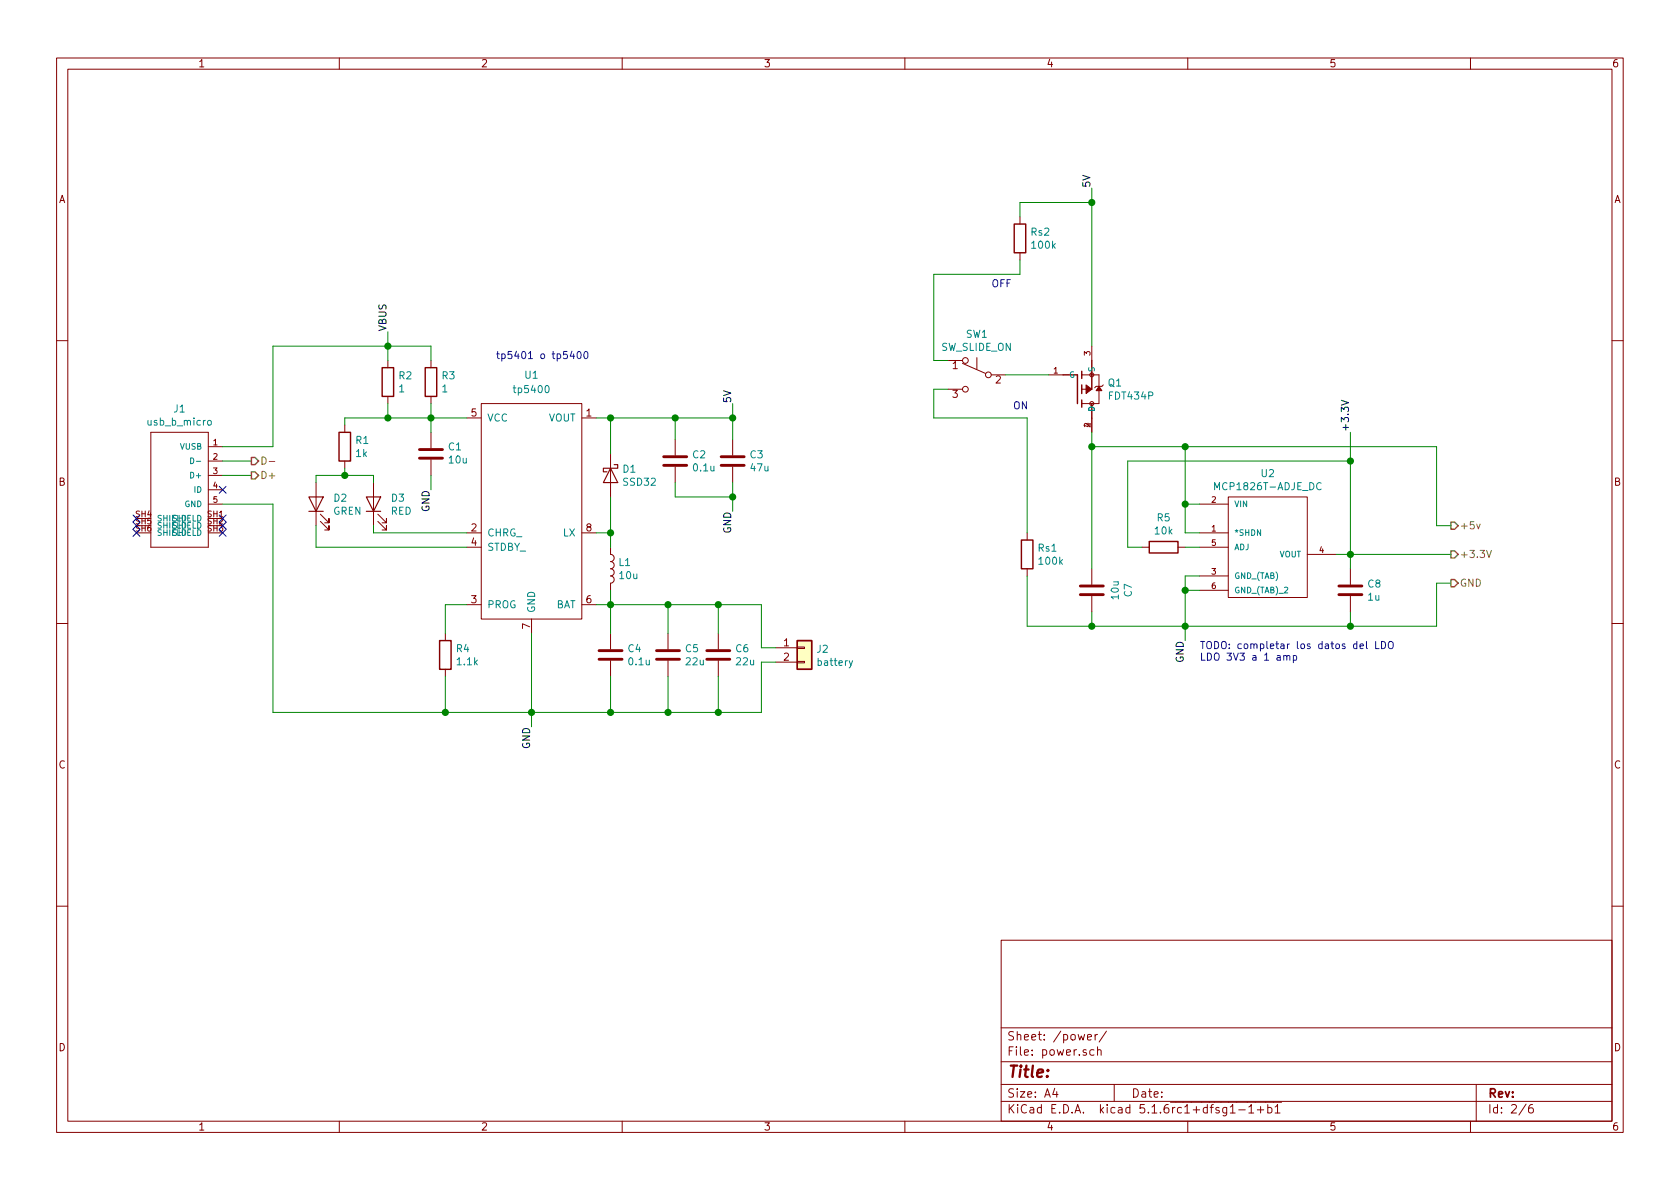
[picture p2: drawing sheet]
<svg xmlns="http://www.w3.org/2000/svg" width="297mm" height="210mm" viewBox="0 0 297 210" stroke-linecap="round" stroke-linejoin="round" font-family="sans-serif">
<g fill="none" stroke="#840000" stroke-width=".18">
<path d="M10 10.3h277v189.9h-277zM12 12.2h273v186.1h-273zM60 10.3v1.9M110 10.3v1.9M160 10.3v1.9M210 10.3v1.9M260 10.3v1.9M180.3 38.3v1.3M180.3 44.7v1.3M10 60.2h2M26.7 76.4h10.1v20.4h-10.1zM36.8 79h2.6"/>
<path d="M61 75.2v1.2M68.6 63.7v1.3M68.6 70.1v1.3M76.2 63.7v1.3M76.2 70.1v1.3M76.2 76.4v2.8M82.5 73.9h2.6M85.1 71.4h17.8v38.1h-17.8zM102.9 73.9h2.5M119.4 77.7v2.8M129.5 77.7v2.8M167.6 68.8h2.6"/>
<path d="M167.6 63.7h2.6M170.2 64.3l4 1.7M172.7 63.2v2.1M175.3 66.3h2.5M185.4 66.3h2.6M191.3 68.8h1.7M191.3 66.3h3v5.1h-3M193 61.2v2.5M193 73.9v2.5M195.1 68.1l-.3 .2h-1l-.3 .3M285 60.2h2M24.1 94.2h2.6"/>
<path d="M24.1 91.7h2.6M24.1 93h2.6M36.8 94.2h2.6M36.8 89.1h2.6M36.8 81.5h2.6M36.8 84.1h2.6M36.8 86.6h2.6M36.8 91.7h2.6M36.8 93h2.6M55.9 85.3v7.7M56.6 92.2l1.6 1.5v-.7v.7h-.8M56.6 90.9l1.6 1.6v-.8v.8h-.8"/>
<path d="M61 81.5v1.3M66 85.3v7.7M66.8 92.2l1.5 1.5v-.7v.7h-.7M66.8 90.9l1.5 1.6v-.8v.8h-.7M76.2 81.3v2.8M82.5 96.8h2.6M82.5 94.2h2.6M102.9 94.2h2.5M107.9 96.8v1.2a.63 .63 0 0 1 .7 .7 .63 .63 0 0 1-.7 .6 .63 .63 0 0 1 .7 .6 .63 .63 0 0 1-.7 .7 .63 .63 0 0 1 .7 .6 .63 .63 0 0 1-.7 .6 .63 .63 0 0 1 .7 .7 .63 .63 0 0 1-.7 .6v1.3M107.9 80.3v7.6M119.4 82.5v2.8M129.5 82.5v2.8"/>
<path d="M181.6 94.2v1.3M201.9 96.8h1.3M208.3 96.8h1.2M212.1 96.8h5.1M212.1 94.2h5.1M212.1 89.1h5.1M217.2 87.9h13.9v17.8h-13.9zM231.1 98h5.1M10 110.3h2M78.7 112v1.3M78.7 118.4v1.2M82.5 106.9h2.6"/>
<path d="M94 109.5v2.5M102.9 106.9h2.5M107.9 112v2.8M107.9 116.8v2.8M118.1 112v2.8M118.1 116.8v2.8M127 112v2.8M127 116.8v2.8M137.2 114.5h3.8M137.2 117.1h3.8M141 117h1.2v.2h-1.2zM141 114.4h1.2v.3h-1.2z"/>
<path d="M181.6 100.6v1.2M193 100.6v2.8M193 105.4v2.8M212.1 101.8h5.1M212.1 104.4h5.1M238.8 100.6v2.8M238.8 105.4v2.8M285 110.3h2M10 160.2h2M177 166.3h108v32h-108zM285 160.2h2M60 198.3v1.9"/>
<path d="M110 198.3v1.9M160 198.3v1.9M177 194.8h108M177 191.8h108M177 187.8h108M177 181.8h108M186.5 192.5l-.4 1h1M186.8 193v1M192.3 183.4l.7-.1-.1-.3-.4-.1-.2 .2v.7h.6M193.4 185.7l-.4-.1-.3 .3 .1 .6 .2 .1 .4-.1M193.6 182.9v1M194.1 185.7l.2-.1 .3 .1 .1 .9"/>
<path d="M194.1 182.9l-.5 .3M194.1 185.1v1.5M195.6 182.3l-1.3 2M197 191.8v3M210 198.3v1.9M215.9 194.9h10.7M216.9 195.8v1.2l-.3 .3h-.3M216.9 195.9l-.4-.1-.3 .3 .1 .6h.6M217.5 195.8l.5-.5v1.5M217.5 196.8h.9M219 196.3h1.2M220.8 195.8l.4-.5v1.5"/>
<path d="M220.8 196.8h.9M222.3 196.3h1.1M222.9 195.7v1.1M224.2 195.9l.4-.1 .3 .3-.1 .6-.2 .1-.4-.1M224.2 195.3v1.5M225.5 195.8l.4-.5v1.5M225.5 196.8h.8M260 198.3v1.9M261 191.8v6.5M269.8 195.2l-1.2 2M271 195.3a.62 .62 0 0 0-.7 .7v.7l.3 .1 .4-.1 .1-.5-.1-.2-.4-.1-.3 .3"/>
<circle cx="170.7" cy="63.7" r=".51"/>
<circle cx="170.7" cy="68.8" r=".51"/>
<circle cx="174.8" cy="66.3" r=".51"/>
<circle cx="193" cy="71.4" r=".36"/>
<circle cx="193" cy="66.3" r=".36"/>
</g>
<g fill="none" stroke="#840000" stroke-width=".51">
<path d="M74.2 79.5h4M74.2 81h4M117.3 82.3h4.1M117.3 80.8h4.1M127.5 82.3h4.1M127.5 80.8h4.1M105.9 116.6h4.1M105.9 115.1h4.1M116.1 116.6h4M116.1 115.1h4M125 116.6h4M125 115.1h4"/>
<path d="M191 105.2h4.1M191 103.6h4.1M236.7 105.2h4.1M236.7 103.6h4.1"/>
</g>
<g fill="none" stroke="#840000" stroke-width=".25">
<path d="M179.3 39.6h2.1v5.1h-2.1zM59.9 76.4h2.1v5.1h-2.1zM67.6 65h2v5.1h-2zM75.2 65h2v5.1h-2zM188 66.3h2.5v5.1M191.3 65.7v1.2M191.3 68.1v1.5M191.3 70.7v1.3M193 63.7v5.1M193 71.4v2.5M180.6 95.5h2v5.1h-2zM203.2 95.8h5.1v2h-5.1z"/>
<path d="M77.7 113.3h2.1v5.1h-2.1zM141 113.3h2.5v5.1h-2.5z"/>
</g>
<path d="M54.6 87.9h2.5l-1.2 2.5zM54.6 90.4h2.5M64.8 87.9h2.5l-1.3 2.5zM64.8 90.4h2.5M107.9 82.8l1.3 2.5h-2.5zM108.6 82.2h.6v.6h-2.5v.6h.6" fill="none" stroke="#840000" stroke-width=".2"/>
<g fill="#840000" stroke="#840000" stroke-width=".18">
<path d="M192 68.1l1 .7-1 .8z"/>
<path d="M194.3 68.3l.5 .8h-1z"/>
</g>
<path d="M141 113.3h2.5v5.1h-2.5z" fill="#ffffc2" stroke="#ffffc2" stroke-width=".18"/>
<path d="M36.8 74.5l.1-.2 .4 .2 .1 .4-.2 .2-.3 .1-.1-.1zM33.7 81a.51 .51 0 0 1 .6 .5 .51 .51 0 0 1-.6 .5zM34.7 81.6h.8M214.8 86.6v-1.3l.4 1 .4-1v1.3M233.6 85.5a.6 .6 0 0 0-.9 .4 .6 .6 0 0 0 .6 .7l.3-.1M150.7 116.8l-.4 1.2-.2 .1" fill="none" stroke="#008484" stroke-width=".18"/>
<g fill="none" stroke="#008400" stroke-width=".18">
<path d="M193 33.3v27.9M193 35.8h-12.7v2.5M68.6 58.7v5M180.3 46v2.5h-15.2v15.2h2.5M68.6 71.4v2.5M76.2 63.7v-2.5h-27.9v17.8h-8.9M76.2 71.4v5M82.5 73.9h-21.5v1.3M105.4 73.9h24.1M107.9 73.9v6.4M119.4 73.9v3.8M129.5 71.4v6.3"/>
<path d="M167.6 68.8h-2.5v5.1h16.5v20.3M177.8 66.3h7.6M193 76.4v24.2M193 79h61v14h2.5M209.5 79v15.2h2.6M238.8 76.4v24.2M39.4 89.1h8.9v36.9h86.3v-8.9h2.6M39.4 81.5h5M39.4 84.1h5M55.9 93v3.8h26.6M55.9 85.3v-1.2h10.1v1.2M61 82.8v1.3"/>
<path d="M66 93v1.2h16.5M76.2 84.1v2.5M105.4 94.2h2.5M107.9 87.9v8.9M119.4 85.3v2.6h10.1M129.5 85.3v5.1M209.5 89.1h2.6M209.5 96.8h2.6M236.2 98h20.3M238.8 81.5h-39.4v15.3h2.5M78.7 119.6v6.4M82.5 106.9h-3.8v5.1"/>
<path d="M94 112v16.5M105.4 106.9h29.2v7.6h2.6M107.9 104.4v7.6M107.9 119.6v6.4M118.1 106.9v5.1M118.1 119.6v6.4M127 106.9v5.1M127 119.6v6.4M181.6 101.8v8.9h72.4v-7.6h2.5M193 108.2v2.5M209.5 104.4h2.6M212.1 101.8h-2.6v11.5"/>
<path d="M238.8 108.2v2.5"/>
</g>
<path d="M44.4 80.9h.7l.6 .6-.6 .7h-.7zM44.4 83.4h.7l.6 .7-.6 .6h-.7zM256.5 92.3h.7l.6 .7-.6 .6h-.7zM256.5 97.4h.7l.6 .6-.6 .7h-.7zM256.5 102.5h.7l.6 .6-.6 .7h-.7z" fill="none" stroke="#848400" stroke-width=".25"/>
<path d="M46.3 80.8a.64 .64 0 0 1 .8 .7 .64 .64 0 0 1-.8 .6zM47.6 81.6h1M261.1 92.7l.3 .8 .3-.8M262.8 97.3l.5 1.3 .4-1.3" fill="none" stroke="#848400" stroke-width=".18"/>
<path d="M237.2 70.8l1.2 .4-1.2 .4" fill="none" stroke="#000" stroke-width=".18"/>
<g fill="none" stroke="#0000c2" stroke-width=".18">
<path d="M101.1 62.1l-.3 .9h.8M101.4 62.6v.8M102.2 62.3l.1-.2a.69 .69 0 0 1 .5 .7 .69 .69 0 0 1-.5 .6l-.2-.2-.1-.3zM103.4 62.3l.1-.2a.67 .67 0 0 1 .5 .7 .67 .67 0 0 1-.5 .6l-.3-.5zM227 116l.2-.1 .3 .1v.8M227 115.9v.9M227.5 116.1l.2-.2 .3 .1 .1 .8M228.7 116l.3-.1 .3 .2-.1 .6h-.5M228.7 115.9v1.3M240.5 114.3l.6-.1-.1-.3h-.4l-.1 .1v.6h.5M241.6 113.4v1.1l.2 .2M243.2 113.4v1.3h.6"/>
<path d="M244.3 113.4a.64 .64 0 0 1 .7 .7 .64 .64 0 0 1-.7 .6zM245.5 113.6l.3-.2a.45 .45 0 0 1 .5 .5v.4l-.1 .3h-.5a.92 .92 0 0 1-.2-1z"/>
</g>
<g fill="#008400" stroke="#008400" stroke-width=".25">
<circle cx="68.6" cy="61.2" r=".51"/>
<circle cx="68.6" cy="73.9" r=".51"/>
<circle cx="108" cy="94.2" r=".51"/>
<circle cx="76.2" cy="73.9" r=".51"/>
<circle cx="78.7" cy="126" r=".51"/>
<circle cx="119.4" cy="73.9" r=".51"/>
<circle cx="61" cy="84.1" r=".51"/>
<circle cx="108" cy="106.9" r=".51"/>
<circle cx="127" cy="126" r=".51"/>
<circle cx="118.1" cy="126" r=".51"/>
<circle cx="238.8" cy="81.5" r=".51"/>
<circle cx="209.6" cy="110.7" r=".51"/>
<circle cx="108" cy="126" r=".51"/>
<circle cx="129.5" cy="73.9" r=".51"/>
<circle cx="238.8" cy="110.7" r=".51"/>
<circle cx="209.6" cy="89.1" r=".51"/>
<circle cx="209.6" cy="79" r=".51"/>
<circle cx="209.6" cy="104.4" r=".51"/>
<circle cx="193" cy="35.8" r=".51"/>
<circle cx="238.8" cy="98" r=".51"/>
<circle cx="193" cy="110.7" r=".51"/>
<circle cx="118.1" cy="106.9" r=".51"/>
<circle cx="108" cy="73.9" r=".51"/>
<circle cx="193" cy="79" r=".51"/>
<circle cx="129.5" cy="87.9" r=".51"/>
<circle cx="127" cy="106.9" r=".51"/>
<circle cx="94" cy="126" r=".51"/>
</g>
<g fill="none" stroke="#000084" stroke-width=".18">
<path d="M23.5 93.6l1.2 1.2M23.5 92.3l1.2 1.3M23.5 91.1l1.2 1.2M24.7 93.6l-1.2 1.2M24.7 92.3l-1.2 1.3M24.7 91.1l-1.2 1.2M38.8 93.6l1.2 1.2M38.8 92.3l1.2 1.3M38.8 91.1l1.2 1.2M38.8 86l1.2 1.2M40 93.6l-1.2 1.2M40 92.3l-1.2 1.3"/>
<path d="M40 91.1l-1.2 1.2M40 86l-1.2 1.2"/>
</g>
<text font-size="2.8" fill="#840000" x="178" y="190.5">Title:</text>
<g font-size="2.1" fill="#840000">
<text x="178" y="184">Sheet: /power/</text>
<text x="178" y="186.7">File: power.sch</text>
<text x="178" y="196.9">KiCad E.D.A. kicad 5.1.6rc1+dfsg1-1+b1</text>
<text x="178" y="194.1">Size: A4</text>
<text x="200" y="194.1">Date:</text>
<text x="263" y="194.1">Rev:</text>
<text x="263" y="196.9">Id: 2/6</text>
</g>
<g font-size="1.8" fill="#840000">
<text x="35" y="11.9">1</text>
<text x="85" y="11.9">2</text>
<text x="135" y="11.9">3</text>
<text x="185" y="11.9">4</text>
<text x="235" y="11.9">5</text>
<text x="285" y="11.9">6</text>
<text x="10.4" y="35.9">A</text>
<text x="285.4" y="35.9">A</text>
<text x="168.4" y="65.3">1</text>
<text x="168.4" y="70.4">3</text>
<text x="176" y="67.8">2</text>
<text x="83.3" y="73.7">5</text>
<text x="103.7" y="73.7">1</text>
<text x="10.4" y="85.9">B</text>
<text x="285.4" y="85.9">B</text>
<text x="83.3" y="94">2</text>
<text x="103.7" y="94">8</text>
<text x="83.3" y="96.5">4</text>
<text x="83.3" y="106.7">3</text>
<text x="103.7" y="106.7">6</text>
<text x="93.7" y="111.2" transform="rotate(-90 93.7 111.2)">7</text>
<text x="138.6" y="114.3">1</text>
<text x="138.6" y="116.8">2</text>
<text x="10.4" y="135.9">C</text>
<text x="285.4" y="135.9">C</text>
<text x="10.4" y="185.9">D</text>
<text x="285.4" y="185.9">D</text>
<text x="35" y="199.9">1</text>
<text x="85" y="199.9">2</text>
<text x="135" y="199.9">3</text>
<text x="185" y="199.9">4</text>
<text x="235" y="199.9">5</text>
<text x="285" y="199.9">6</text>
</g>
<g font-size="1.8">
<text x="192.8" y="33.3" transform="rotate(-90 192.8 33.3)">5V</text>
<text x="68.3" y="58.7" transform="rotate(-90 68.3 58.7)">VBUS</text>
<text x="129.3" y="71.4" transform="rotate(-90 129.3 71.4)">5V</text>
<text x="238.5" y="76.4" transform="rotate(-90 238.5 76.4)">+3.3V</text>
<text x="75.9" y="90.5" transform="rotate(-90 75.9 90.5)">GND</text>
<text x="129.3" y="94.4" transform="rotate(-90 129.3 94.4)">GND</text>
<text x="209.3" y="117.2" transform="rotate(-90 209.3 117.2)">GND</text>
<text x="93.7" y="132.5" transform="rotate(-90 93.7 132.5)">GND</text>
</g>
<g font-size="1.8" fill="#008484">
<text x="182.3" y="41.7">Rs2</text>
<text x="182.5" y="44">100k</text>
<text x="170.8" y="59.7">SW1</text>
<text x="166.4" y="62">SW_SLIDE_ON</text>
<text x="70.6" y="67.1">R2</text>
<text x="70.6" y="69.4">1</text>
<text x="78.2" y="67.1">R3</text>
<text x="78.2" y="69.4">1</text>
<text x="91.2" y="69.5">tp5400</text>
<text x="92.9" y="67">U1</text>
<text x="196" y="68.3">Q1</text>
<text x="196.2" y="70.7">FDT434P</text>
<text x="26.3" y="75.3">usb_b_micro</text>
<text x="30.8" y="72.9">J1</text>
<text x="86.1" y="74.5">VCC</text>
<text x="97" y="74.5">VOUT</text>
<text x="62.9" y="78.5">R1</text>
<text x="63" y="80.8">1k</text>
<text x="79.3" y="79.6">C1</text>
<text x="79.5" y="82">10u</text>
<text x="110.2" y="83.6">D1</text>
<text x="122.5" y="81">C2</text>
<text x="122.7" y="83.4">0.1u</text>
<text x="132.7" y="81">C3</text>
<text x="132.8" y="83.4">47u</text>
<text x="59.1" y="88.7">D2</text>
<text x="69.2" y="88.7">D3</text>
<text x="110.3" y="85.9">SSD32</text>
<text x="215.3" y="86.7">MCP1826T-ADJE_DC</text>
<text x="223" y="84.4">U2</text>
<text x="58.9" y="91">GREN</text>
<text x="69.1" y="91">RED</text>
<text x="86.1" y="94.9">CHRG_</text>
<text x="99.6" y="94.9">LX</text>
<text x="204.3" y="94.5">10k</text>
<text x="204.6" y="92.2">R5</text>
<text x="86.1" y="97.4">STDBY_</text>
<text x="109.4" y="100.1">L1</text>
<text x="183.6" y="97.6">Rs1</text>
<text x="183.8" y="99.9">100k</text>
<text x="86.1" y="107.6">PROG</text>
<text x="98.2" y="107.6">BAT</text>
<text x="109.6" y="102.4">10u</text>
<text x="197.8" y="105.9" transform="rotate(-90 197.8 105.9)">10u</text>
<text x="200.1" y="105.5" transform="rotate(-90 200.1 105.5)">C7</text>
<text x="241.9" y="103.9">C8</text>
<text x="241.9" y="106.2">1u</text>
<text x="94.6" y="108.5" transform="rotate(-90 94.6 108.5)">GND</text>
<text x="80.7" y="115.3">R4</text>
<text x="80.9" y="117.6">1.1k</text>
<text x="111.1" y="115.3">C4</text>
<text x="111.3" y="117.6">0.1u</text>
<text x="121.2" y="115.3">C5</text>
<text x="121.4" y="117.6">22u</text>
<text x="130.1" y="115.3">C6</text>
<text x="130.3" y="117.6">22u</text>
<text x="144.5" y="115.4">J2</text>
<text x="144.7" y="117.7">battery</text>
</g>
<g font-size="1.8" fill="#0000c2">
<text x="175.3" y="50.8">OFF</text>
<text x="87.6" y="63.5">tp5401 o tp5400</text>
<text x="179.1" y="72.4">ON</text>
<text x="212.1" y="114.8">TODO: completar los datos del LDO</text>
<text x="212.1" y="116.8">LDO 3V3 a 1 amp</text>
</g>
<g font-size="1.8" fill="#848400">
<text x="46" y="84.7">D+</text>
<text x="258.1" y="93.6">+5v</text>
<text x="258.1" y="98.7">+3.3V</text>
<text x="258.1" y="103.8">GND</text>
</g>
<g font-size="1.4" fill="#840000">
<text x="192.8" y="62.9" transform="rotate(-90 192.8 62.9)">3</text>
<text x="186.3" y="66">1</text>
<text x="192.8" y="75.6" transform="rotate(-90 192.8 75.6)">2</text>
<text x="37.7" y="78.7">1</text>
<text x="37.7" y="81.3">2</text>
<text x="37.7" y="83.8">3</text>
<text x="37.7" y="86.4">4</text>
<text x="37.7" y="88.9">5</text>
<text x="214.2" y="88.9">2</text>
<text x="24" y="91.4">SH4</text>
<text x="24" y="92.7">SH5</text>
<text x="24" y="94">SH6</text>
<text x="36.7" y="91.4">SH1</text>
<text x="36.7" y="92.7">SH2</text>
<text x="36.7" y="94">SH3</text>
<text x="214.2" y="94">1</text>
<text x="214.2" y="101.6">3</text>
<text x="214.2" y="96.5">5</text>
<text x="233.3" y="97.8">4</text>
<text x="214.2" y="104.1">6</text>
</g>
<g font-size="1.4" fill="#008484">
<text x="193.5" y="65.7" transform="rotate(-90 193.5 65.7)">S</text>
<text x="189" y="66.8">G</text>
<text x="193.5" y="72.9" transform="rotate(-90 193.5 72.9)">D</text>
<text x="31.9" y="79.5">VUSB</text>
<text x="32.7" y="89.7">GND</text>
<text x="34" y="84.6">D+</text>
<text x="34.4" y="87.1">ID</text>
<text x="218.2" y="89.7">VIN</text>
<text x="27.7" y="92.2">SHIELD</text>
<text x="27.7" y="93.5">SHIELD</text>
<text x="27.7" y="94.7">SHIELD</text>
<text x="30.6" y="92.2">SHIELD</text>
<text x="30.6" y="93.5">SHIELD</text>
<text x="30.6" y="94.7">SHIELD</text>
<text x="218.2" y="94.7">*SHDN</text>
<text x="218.2" y="97.3">ADJ</text>
<text x="226.2" y="98.5">VOUT</text>
<text x="218.2" y="102.4">GND_(TAB)</text>
<text x="218.2" y="104.9">GND_(TAB)_2</text>
</g>
</svg>
